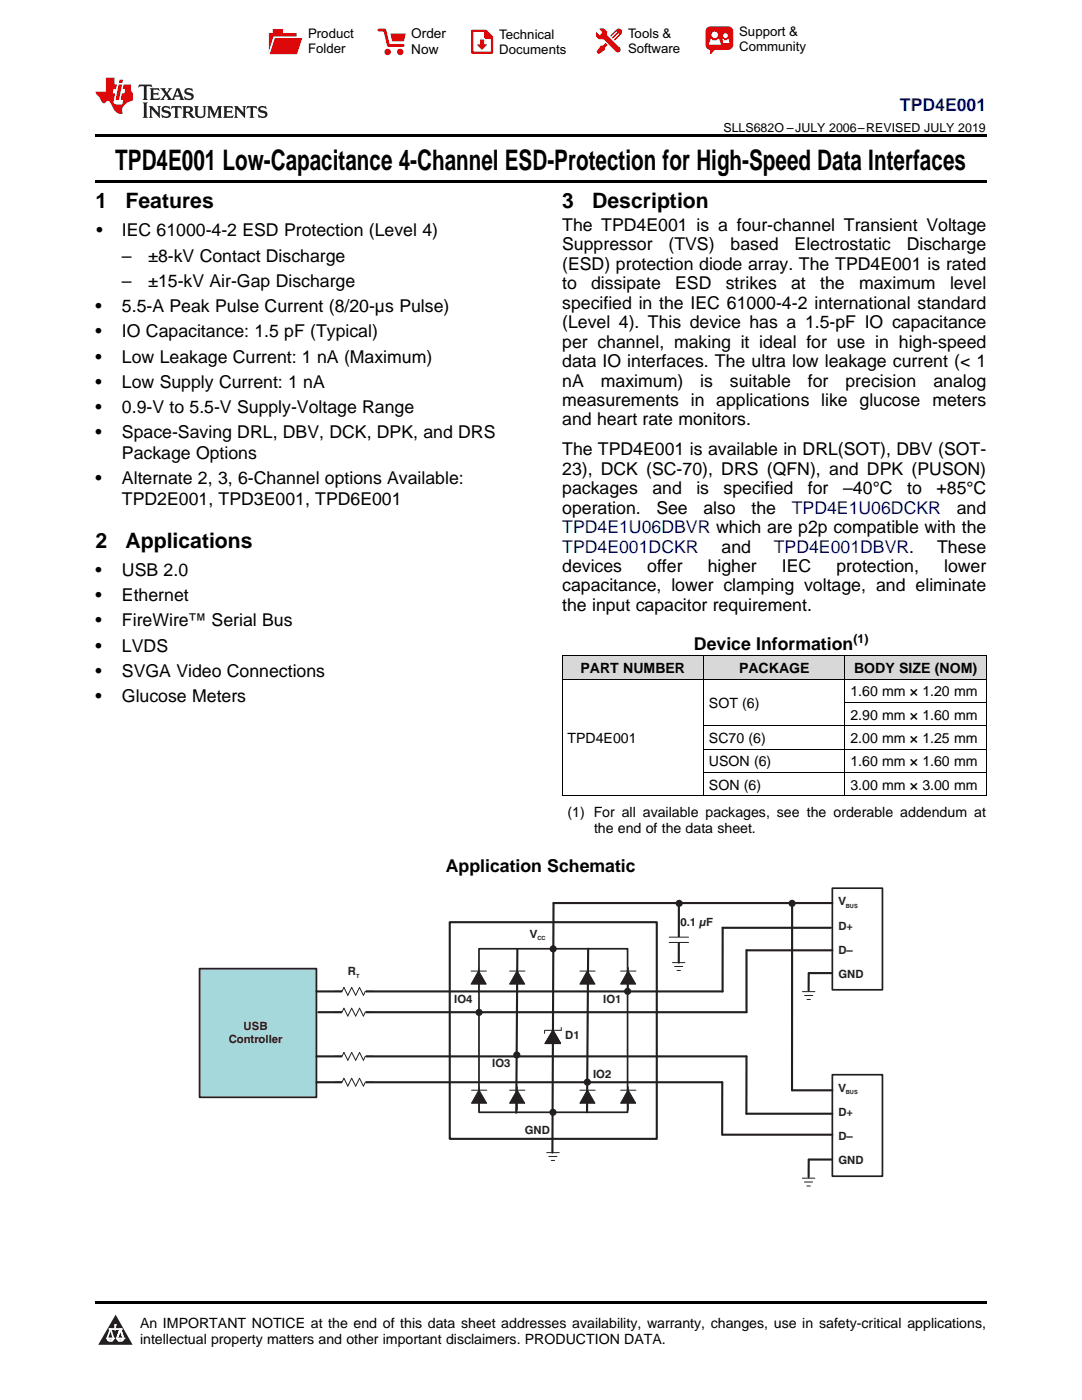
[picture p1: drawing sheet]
<svg xmlns="http://www.w3.org/2000/svg" width="216mm" height="279mm" viewBox="0 0 216 279" stroke-linecap="round" stroke-linejoin="round" font-family="sans-serif">
<g fill="#d8d8d8">
<path d="M112.2 130.9h28.2v4.7h-28.2z"/>
<path d="M140.4 130.9h28.2v4.7h-28.2z"/>
<path d="M168.6 130.9h28.2v4.7h-28.2z"/>
</g>
<path d="M23.1 262.4l3.4 6h-6.9z" fill="#231f20"/>
<path d="M21.4 267.1h1.2l-.3 .5h-.3a.55 .55 0 0 1-.6-.5z" fill-rule="evenodd" fill="#fff"/>
<path d="M21.4 267.1h1.2l-.3 .5h-.3a.55 .55 0 0 1-.6-.5z" fill="none" stroke="#231f20" stroke-width=".34"/>
<path d="M21.4 267.1l1.2 .1-.3 .4h-.5z" fill="none" stroke="#fff" stroke-width=".34"/>
<path d="M23 265.3h.1" fill="none" stroke="#fff" stroke-width=".34"/>
<path d="M23 264.4v.9z" fill="#fff"/>
<path d="M23 264.4v.9z" fill="none" stroke="#fff" stroke-width=".34"/>
<circle cx="23" cy="264.4" r=".17" fill="#fff"/>
<path d="M21.9 265.2h.1" fill="none" stroke="#fff" stroke-width=".34"/>
<path d="M21.9 265.2h2.3z" fill="#fff"/>
<path d="M21.9 265.2h2.3z" fill="none" stroke="#fff" stroke-width=".34"/>
<circle cx="24.2" cy="265.2" r=".17" fill="#fff"/>
<path d="M23.3 267.1h.1" fill="none" stroke="#fff" stroke-width=".34"/>
<path d="M24 265.2l-.7 1.9z" fill="#fff"/>
<path d="M24 265.2l-.7 1.9z" fill="none" stroke="#fff" stroke-width=".34"/>
<path d="M24 265.2l.7 1.9z" fill="#fff"/>
<path d="M24 265.2l.7 1.9z" fill="none" stroke="#fff" stroke-width=".34"/>
<path d="M24.6 267.1h.1" fill="none" stroke="#fff" stroke-width=".34"/>
<circle cx="21.4" cy="267.1" r=".17" fill="#fff"/>
<path d="M22.1 265.2l-.7 1.9z" fill="#fff"/>
<path d="M22.1 265.2l-.7 1.9z" fill="none" stroke="#fff" stroke-width=".34"/>
<path d="M22.1 265.2l.5 1.9z" fill="#fff"/>
<path d="M22.1 265.2l.5 1.9z" fill="none" stroke="#fff" stroke-width=".34"/>
<circle cx="22.6" cy="267.1" r=".17" fill="#fff"/>
<path d="M23.4 267.1h1.3a.65 .65 0 0 1-.7 .5 .65 .65 0 0 1-.6-.5z" fill-rule="evenodd" fill="#fff"/>
<path d="M23.4 267.1h1.3a.65 .65 0 0 1-.7 .5 .65 .65 0 0 1-.6-.5z" fill="none" stroke="#231f20" stroke-width=".34"/>
<path d="M23.4 267.1h1.3l-.4 .5h-.6z" fill="none" stroke="#fff" stroke-width=".34"/>
<path d="M23.3 267.1h.1" fill="none" stroke="#fff" stroke-width=".34"/>
<circle cx="24.7" cy="267.1" r=".17" fill="#fff"/>
<path d="M19 259.7h177.8v.5h-177.8z" fill="#000"/>
<path d="M89.7 184h41.4v43.3h-41.4z" fill="none" stroke="#231f20" stroke-width=".42"/>
<path d="M95.6 189.3h29.6v32.7h-29.6z" fill="none" stroke="#231f20" stroke-width=".34"/>
<path d="M39.8 193.3h23.3v25.7h-23.3z" fill-rule="evenodd" fill="#a4d8db"/>
<path d="M39.8 193.3h23.3v25.7h-23.3z" fill="none" stroke="#231f20" stroke-width=".34"/>
<path d="M134.2 192.1h2.5M134.6 192.9h1.6M135.1 193.7h.7M109.1 230h2.5M109.5 230.8h1.6M110 231.6h.7" fill="none" stroke="#231f20" stroke-width=".2"/>
<path d="M110.3 205.5l1.6 2.7h-3.1z" fill="#231f20"/>
<path d="M108.7 205.7v.5M110.3 205.6l1.6 2.7h-3.1zM110.3 204.6v4.1M110.3 205.5l1.6 2.7h-3.1zM112 205.1v.5h-3.3" fill="none" stroke="#231f20" stroke-width=".2"/>
<path d="M95.6 217.5l1.5 2.7h-3z" fill="#231f20"/>
<path d="M94.1 217.6h3M95.6 217.5l1.5 2.7h-3zM95.6 216.9v4.7" fill="none" stroke="#231f20" stroke-width=".2"/>
<path d="M95.5 193.8l1.5 2.6h-3z" fill="#231f20"/>
<path d="M94 193.8h3.1M95.5 193.8l1.5 2.6h-3zM95.5 193.1v4.7" fill="none" stroke="#231f20" stroke-width=".2"/>
<path d="M125.3 217.5l1.5 2.7h-3z" fill="#231f20"/>
<path d="M123.8 217.6h3.1M125.3 217.5l1.5 2.7h-3zM125.4 216.9v4.7" fill="none" stroke="#231f20" stroke-width=".2"/>
<path d="M117.2 217.5l1.5 2.7h-3z" fill="#231f20"/>
<path d="M115.7 217.6h3.1M117.2 217.5l1.5 2.7h-3zM117.2 216.9v4.7" fill="none" stroke="#231f20" stroke-width=".2"/>
<path d="M103.2 217.5l1.5 2.7h-3z" fill="#231f20"/>
<path d="M101.7 217.6h3M103.2 217.5l1.5 2.7h-3zM103.2 216.9v4.7" fill="none" stroke="#231f20" stroke-width=".2"/>
<path d="M125.3 193.8l1.5 2.6h-3z" fill="#231f20"/>
<path d="M123.8 193.8h3.1M125.3 193.8l1.5 2.6h-3zM125.4 193.1v4.7" fill="none" stroke="#231f20" stroke-width=".2"/>
<path d="M117.2 193.8l1.5 2.6h-3z" fill="#231f20"/>
<path d="M115.7 193.8h3.1M117.2 193.8l1.5 2.6h-3zM117.2 193.1v4.7" fill="none" stroke="#231f20" stroke-width=".2"/>
<path d="M103.2 193.8l1.5 2.6h-3z" fill="#231f20"/>
<path d="M101.7 193.8h3M103.2 193.8l1.5 2.6h-3zM103.2 193.1v4.7M160.1 197.9h2.5M160.5 198.7h1.7M161 199.5h.7M160.1 235.1h2.5M160.5 235.9h1.6M161 236.7h.7" fill="none" stroke="#231f20" stroke-width=".2"/>
<g fill="none" stroke="#231f20" stroke-width=".42">
<path d="M103.2 189.4l-.2 32.7M117.4 189.3l-.3 32.7M135.5 180.3l-.1 11.8M144.2 185.2h21.6M144.2 185.2v12.7h-81.1M158.1 180.2l-.1 37.4h8.1M166 194.2h-4.6v3.5M166.1 189.7h-17.1v12.3h-85.5M166.1 180.2h-55.7l-.2 49.8M63.1 216h81v10.5M63.1 210.8h85.9M149 210.8l-.1 11.5h17.2"/>
<path d="M144.2 226.5h21.9M165.9 231.4h-4.5v3.5"/>
</g>
<path d="M166.1 177.3h10v20.2h-10zM166.1 214.5h10v20.2h-10z" fill="none" stroke="#231f20" stroke-width=".34"/>
<circle cx="110.3" cy="222" r=".57" fill="#231f20"/>
<circle cx="110.3" cy="222" r=".57" fill="none" stroke="#231f20" stroke-width=".27"/>
<circle cx="117.2" cy="216" r=".58" fill="#231f20"/>
<circle cx="117.2" cy="216" r=".58" fill="none" stroke="#231f20" stroke-width=".27"/>
<circle cx="125.2" cy="197.8" r=".57" fill="#231f20"/>
<circle cx="125.2" cy="197.8" r=".57" fill="none" stroke="#231f20" stroke-width=".27"/>
<circle cx="103.1" cy="210.5" r=".58" fill="#231f20"/>
<circle cx="103.1" cy="210.5" r=".58" fill="none" stroke="#231f20" stroke-width=".27"/>
<circle cx="110.4" cy="189.4" r=".57" fill="#231f20"/>
<circle cx="110.4" cy="189.4" r=".57" fill="none" stroke="#231f20" stroke-width=".27"/>
<circle cx="95.6" cy="202.1" r=".57" fill="#231f20"/>
<circle cx="95.6" cy="202.1" r=".57" fill="none" stroke="#231f20" stroke-width=".27"/>
<circle cx="117.3" cy="195.4" r=".57" fill="#231f20"/>
<circle cx="117.3" cy="195.4" r=".57" fill="none" stroke="#231f20" stroke-width=".27"/>
<circle cx="135.5" cy="180.3" r=".57" fill="#231f20"/>
<circle cx="135.5" cy="180.3" r=".57" fill="none" stroke="#231f20" stroke-width=".27"/>
<circle cx="158.1" cy="180.3" r=".57" fill="#231f20"/>
<circle cx="158.1" cy="180.3" r=".57" fill="none" stroke="#231f20" stroke-width=".27"/>
<path d="M68.2 197.1h4.7v1.6h-4.7z" fill-rule="evenodd" fill="#fff"/>
<path d="M66.7 197.8h1.5l.4-.7 .8 1.5 .8-1.5 .8 1.5 .7-1.5 .8 1.5 .4-.8h1.5" fill="none" stroke="#231f20" stroke-width=".2"/>
<path d="M68.2 210.1h4.7v1.5h-4.7z" fill-rule="evenodd" fill="#fff"/>
<path d="M66.7 210.8h1.5l.4-.8 .8 1.6 .8-1.6 .8 1.6 .7-1.6 .8 1.6 .4-.8h1.5" fill="none" stroke="#231f20" stroke-width=".2"/>
<path d="M68.2 201.3h4.7v1.5h-4.7z" fill-rule="evenodd" fill="#fff"/>
<path d="M66.7 202h1.5l.4-.8 .8 1.6 .8-1.6 .8 1.6 .7-1.6 .8 1.6 .4-.8h1.5" fill="none" stroke="#231f20" stroke-width=".2"/>
<path d="M68.2 215.2h4.7v1.6h-4.7z" fill-rule="evenodd" fill="#fff"/>
<path d="M66.7 216h1.5l.4-.8 .8 1.6 .8-1.6 .8 1.6 .7-1.6 .8 1.6 .4-.8h1.5" fill="none" stroke="#231f20" stroke-width=".2"/>
<path d="M134.3 187h2.2v1h-2.2z" fill-rule="evenodd" fill="#fff"/>
<path d="M133.5 187h3.9M133.5 188.1h3.9" fill="none" stroke="#231f20" stroke-width=".2"/>
<path d="M112.2 135.5h84.6M112.2 130.9h84.6M112.2 130.9v28M140.4 130.9v28M168.6 130.9v28M196.8 130.9v28M112.2 158.8h84.6M140.4 154.1h56.4M140.4 149.5h56.4M140.4 144.8h56.4M168.6 140.2h28.2" fill="none" stroke="#000" stroke-width=".2"/>
<path d="M19 35.9h177.8v.5h-177.8zM19 26.8h177.8v.6h-177.8zM112.2 158.8l.1 .1zM168.5 158.8l.1 .1zM196.7 158.8l.1 .1z" fill="#000"/>
<path d="M27.7 16.9l-.1 .6 .6-.3h.5v.2v2.2l-.2 .4h1l-.2-.4v-2.2v-.2h.5l.6 .3-.2-.6zM29.9 17.6l.2 .4v1.6l-.2 .4h1.9l.1-.6a1.09 1.09 0 0 1-1.3 .1v-.6h.6l.4 .2v-.7l-.2 .2h-.8v-.6l.2-.1a1.01 1.01 0 0 1 1 .3l-.1-.6zM32 17.6l.9 1.2-1 1.2h.9l-.2-.3 .5-.7 .5 .7-.3 .3h1.7l-.2-.3 .1-.4h1l.1 .4-.2 .3h1l-.3-.4-.7-2h-.5l-1 2.2-.8-1.1 .9-1.1h-.9l.2 .2-.4 .7-.4-.7 .2-.2zM35.4 18l.4 1h-.8zM37 17.7a.66 .66 0 0 0-.2 .8 .66 .66 0 0 0 .6 .4l.7 .2 .1 .2a.8 .8 0 0 1-.7 .4 .8 .8 0 0 1-.7-.5l.1 .8 .2-.2a.94 .94 0 0 0 1.1 .1 .94 .94 0 0 0 .4-.9 1.48 1.48 0 0 0-1.3-.6v-.4a1.1 1.1 0 0 1 1.2 .2l-.2-.6-.2 .1-.5-.1zM28.5 20.4l.2 .4v2.3l-.2 .4h1l-.2-.4v-2.3l.2-.4zM29.7 21.2l.2 .4v1.5l-.2 .4h.8l-.3-.4 .1-1.3 1.6 1.8v-2l.2-.4h-.7l.2 .2v1.1l-1.2-1.3zM32.5 21.3a.66 .66 0 0 0-.2 .8 .66 .66 0 0 0 .6 .4l.6 .2 .2 .2a.8 .8 0 0 1-.8 .4 .8 .8 0 0 1-.7-.5l.2 .7 .2-.1a.94 .94 0 0 0 1 .1 .94 .94 0 0 0 .5-1 1.47 1.47 0 0 0-1.3-.6l-.1-.3a1.1 1.1 0 0 1 1.3 .2l-.2-.6-.2 .1-.5-.2zM34.3 21.2l-.2 .6a.64 .64 0 0 1 .8-.3v1.6l-.2 .4h1l-.3-.4 .1-1.6a.66 .66 0 0 1 .8 .3l-.2-.6zM36.3 21.2l.3 .4v1.5l-.3 .4h1l-.2-.2v-.7h.5l.1 .1a.8 .8 0 0 0 1.2 .7l-1-1a.62 .62 0 0 0 .6-.5 .62 .62 0 0 0-.6-.7zM37.1 21.5h.1a.48 .48 0 0 1 .6 0 .48 .48 0 0 1 .1 .6l-.2 .1-.6 .1zM38.7 21.2l.2 .2a2.29 2.29 0 0 0 .4 2 1.05 1.05 0 0 0 1.7-.7v-1.3l.2-.2h-.8l.2 .4v1.1a.61 .61 0 0 1-.6 .6 .61 .61 0 0 1-.6-.6v-1.1l.3-.4zM41.3 21.2l.3 .4v1.5l-.3 .4h.8l-.2-.4v-1.4l.8 1.9 .9-1.9v1.4l-.2 .4h.9l-.2-.4v-1.5l.2-.4h-.8l-.7 1.5-.6-1.5zM44.5 21.2l.2 .4v1.5l-.2 .4h1.9l.2-.6a1.1 1.1 0 0 1-1.4 .2v-.7h.6l.4 .2v-.6l-.2 .1-.8 .1v-.6l.2-.1a1.02 1.02 0 0 1 1.1 .2l-.2-.5zM46.7 21.2l.2 .4v1.5l-.2 .4h.8l-.3-.4 .1-1.3 1.6 1.8v-2l.2-.4h-.7l.2 .2v1.1l-1.2-1.3zM49.3 21.2l-.1 .6a.64 .64 0 0 1 .8-.3v1.6l-.3 .4h1l-.2-.4v-1.6a.66 .66 0 0 1 .8 .3l-.1-.6zM51.7 21.3a.66 .66 0 0 0-.2 .7 .66 .66 0 0 0 .7 .5l.6 .2 .1 .2a.8 .8 0 0 1-.7 .4 .8 .8 0 0 1-.7-.5l.1 .7 .2-.1a.94 .94 0 0 0 1.1 .1 .94 .94 0 0 0 .4-1 1.48 1.48 0 0 0-1.2-.6l-.1-.3a1.1 1.1 0 0 1 1.2 .2l-.2-.6-.1 .1-.6-.2z" fill="#231f20"/>
<path d="M21.1 15.5v2.8h-2v.4l.9 .9a.96 .96 0 0 0 1 1 .59 .59 0 0 1 .5-.4 .59 .59 0 0 1 .5 .3l.4 .8a1.61 1.61 0 0 0 2.1 1.3 1.63 1.63 0 0 1 1.1-2.2l.9-.3v-1.5a1.6 1.6 0 0 1-.4-1.7h-1.4l-.2 .9h.5l-.2 .8h-.5l-.2 1v.3h.5l-.2 .9h-.7a.74 .74 0 0 1-1-.6l.3-1.6h-.5l.2-.8h.5l.1-.9h-.4v-1.4zM23.7 16.9l-.7 3h.8l.6-3zM23.8 15.9l-.1 .7h.7l.2-.7z" fill="#ee1d23"/>
<g fill="#d60000">
<path d="M54.4 5.8h2v.8h2.8v4.2h-5.5v-4.2h.7z" fill-rule="evenodd"/>
<path d="M54.7 7.5h5.6l-1 3.3h-5.6z" fill-rule="evenodd"/>
</g>
<path d="M54.6 7.4h5.8l-.1 .1h-5.5l-1.1 3.3z" fill-rule="evenodd" fill="#fff"/>
<path d="M54.6 7.4h5.8l-.1 .1h-5.5l-1.1 3.3z" fill="none" stroke="#fff" stroke-width=".2"/>
<path d="M75.6 6h1.2l.7 3.1h3" fill="none" stroke="#d60000" stroke-width=".56"/>
<g fill="#d60000">
<path d="M77.9 6.7h3.1l-.4 1.5h-2.3z" fill-rule="evenodd"/>
<circle cx="77.3" cy="10.4" r=".64"/>
<circle cx="79.9" cy="10.4" r=".64"/>
</g>
<path d="M94.2 6.2h2.7l1.3 1.2v3.1h-4z" fill="none" stroke="#d60000" stroke-width=".44"/>
<g fill="#d60000">
<path d="M95.8 7.9h.8v1h.6l-1 1.1-1-1v-.1h.6z" fill-rule="evenodd"/>
<path d="M96.6 6.2h.3l1.3 1.2v.4h-1.3l-.3-.4z" fill-rule="evenodd"/>
<path d="M119.6 5.7h.9l.6 .6 .1 .7 2.5 2.5-.8 .8-2.3-2.3-1.1-.2-.6-.6v-.8l.7 .6 .5-.4v-.2l-.4-.5z" fill-rule="evenodd"/>
<path d="M119.9 9.1h.4l.5-.5 .4 .4-.5 .5v.4l-1.2 .9-.5-.5z" fill-rule="evenodd"/>
<path d="M123 5.9a.67 .67 0 0 1 .9 0 .67 .67 0 0 1 0 .9z" fill-rule="evenodd"/>
<path d="M123 5.9l.9 .9-1.2 1.2h-.2l.1-.2 .9-.9 .1-.2h-.3l-.9 1h-.2v-.2l.9-1 .1-.2h-.3l-.9 1h-.2v-.2z" fill-rule="evenodd"/>
<circle cx="123.3" cy="9.9" r=".54"/>
</g>
<path d="M121.1 6.3l-.1 .7" fill="none" stroke="#d60000" stroke-width=".2"/>
<g fill="#d60000">
<path d="M141.1 5.5l.6-.2h3.6a.95 .95 0 0 1 1 .9v2.8a.95 .95 0 0 1-1 .9h-3.6a.95 .95 0 0 1-.9-.9v-2.8z" fill-rule="evenodd"/>
<path d="M141.7 9.9h.9l-.7 .9h-.2z" fill-rule="evenodd"/>
</g>
<g fill="#fff">
<path d="M144.3 8.6h1.3z"/>
<path d="M141.8 7.8h.3l.1 .2h.8l.2-.2h.3l.4 1.1h-2.5z" fill-rule="evenodd"/>
<path d="M144.2 7.8h.2l.2 .2h.4l.2-.2h.2l.2 .8h-1.3z" fill-rule="evenodd"/>
<circle cx="142.6" cy="6.9" r=".65"/>
<circle cx="144.8" cy="7.1" r=".48"/>
</g>
<text font-size="5.6" x="23" y="33.9">TPD4E001 Low-Capacitance 4-Channel ESD-Protection for High-Speed Data Interfaces</text>
<g font-size="4.2">
<text x="19" y="41.5">1</text>
<text x="25" y="41.5">Features</text>
<text x="112.2" y="41.5">3</text>
<text x="118.2" y="41.5">Description</text>
<text x="19" y="109.3">2</text>
<text x="25" y="109.3">Applications</text>
</g>
<text font-size="3.5" fill="#00f" x="179.6" y="22.2">TPD4E001</text>
<g font-size="3.5">
<text x="19.2" y="47.2">•</text>
<text x="24.3" y="47.2">IEC 61000-4-2 ESD Protection (Level 4)</text>
<text x="112.2" y="46.1">The TPD4E001 is a four-channel Transient Voltage</text>
<text x="24.3" y="52.2">–</text>
<text x="29.6" y="52.2">±8-kV Contact Discharge</text>
<text x="112.2" y="50">Suppressor</text>
<text x="112.2" y="53.9">(ESD) protection diode array. The TPD4E001 is rated</text>
<text x="133.4" y="50">(TVS)</text>
<text x="145.8" y="50">based</text>
<text x="158.6" y="50">Electrostatic</text>
<text x="180.9" y="50">Discharge</text>
<text x="24.3" y="57.3">–</text>
<text x="29.6" y="57.3">±15-kV Air-Gap Discharge</text>
<text x="112.2" y="57.7">to</text>
<text x="117.9" y="57.7">dissipate</text>
<text x="134.7" y="57.7">ESD</text>
<text x="144.8" y="57.7">strikes</text>
<text x="157.9" y="57.7">at</text>
<text x="163.7" y="57.7">the</text>
<text x="171.4" y="57.7">maximum</text>
<text x="189.6" y="57.7">level</text>
<text x="19" y="62.3">•</text>
<text x="24.3" y="62.3">5.5-A Peak Pulse Current (8/20-µs Pulse)</text>
<text x="112.2" y="61.6">specified in the IEC 61000-4-2 international standard</text>
<text x="112.2" y="65.5">(Level 4). This device has a 1.5-pF IO capacitance</text>
<text x="19" y="67.3">•</text>
<text x="24.3" y="67.3">IO Capacitance: 1.5 pF (Typical)</text>
<text x="112.2" y="69.4">per channel, making it ideal for use in high-speed</text>
<text x="19" y="72.4">•</text>
<text x="19" y="77.4">•</text>
<text x="24.3" y="72.4">Low Leakage Current: 1 nA (Maximum)</text>
<text x="24.3" y="77.4">Low Supply Current: 1 nA</text>
<text x="112.2" y="73.3">data IO interfaces. The ultra low leakage current (&lt; 1</text>
<text x="112.2" y="77.2">nA</text>
<text x="119.9" y="77.2">maximum)</text>
<text x="139.7" y="77.2">is</text>
<text x="145.7" y="77.2">suitable</text>
<text x="161.2" y="77.2">for</text>
<text x="168.7" y="77.2">precision</text>
<text x="186.2" y="77.2">analog</text>
<text x="19" y="82.4">•</text>
<text x="24.3" y="82.4">0.9-V to 5.5-V Supply-Voltage Range</text>
<text x="112.2" y="81">measurements in applications like glucose meters</text>
<text x="19" y="87.4">•</text>
<text x="24.3" y="87.4">Space-Saving DRL, DBV, DCK, DPK, and DRS</text>
<text x="112.2" y="84.9">and heart rate monitors.</text>
<text x="24.3" y="91.6">Package Options</text>
<text x="112.2" y="90.9">The TPD4E001 is available in DRL(SOT), DBV (SOT-</text>
<text x="112.2" y="94.8">23), DCK (SC-70), DRS (QFN), and DPK (PUSON)</text>
<text x="19" y="96.6">•</text>
<text x="24.3" y="96.6">Alternate 2, 3, 6-Channel options Available:</text>
<text x="24.3" y="100.9">TPD2E001, TPD3E001, TPD6E001</text>
<text x="112.2" y="98.6">packages</text>
<text x="130.2" y="98.6">and</text>
<text x="139" y="98.6">is</text>
<text x="144.4" y="98.6">specified</text>
<text x="161.2" y="98.6">for</text>
<text x="168.2" y="98.6">–40°C</text>
<text x="181" y="98.6">to</text>
<text x="186.9" y="98.6">+85°C</text>
<text x="112.2" y="102.5">operation.</text>
<text x="131" y="102.5">See</text>
<text x="140.3" y="102.5">also</text>
<text x="150" y="102.5">the</text>
<text x="190.9" y="102.5">and</text>
<text x="144" y="110.3">and</text>
<text x="187" y="110.3">These</text>
<text x="19" y="115">•</text>
<text x="24.3" y="115">USB 2.0</text>
<text x="112.2" y="114.2">devices</text>
<text x="112.2" y="118">capacitance, lower clamping voltage, and eliminate</text>
<text x="129.2" y="114.2">offer</text>
<text x="141.2" y="114.2">higher</text>
<text x="156" y="114.2">IEC</text>
<text x="166.9" y="114.2">protection,</text>
<text x="188.4" y="114.2">lower</text>
<text x="19" y="120">•</text>
<text x="19" y="125">•</text>
<text x="24.3" y="120">Ethernet</text>
<text x="24.3" y="125">FireWire™ Serial Bus</text>
<text x="112.2" y="121.9">the input capacitor requirement.</text>
<text x="19" y="130">•</text>
<text x="24.3" y="130">LVDS</text>
<text x="138.5" y="129.6">Device Information</text>
<text x="19" y="135">•</text>
<text x="24.3" y="135">SVGA Video Connections</text>
<text x="19" y="140.1">•</text>
<text x="24.3" y="140.1">Glucose Meters</text>
<text x="89" y="174">Application Schematic</text>
</g>
<g font-size="3.5" fill="#0000c8">
<text x="112.2" y="106.4">TPD4E1U06DBVR which are p2p compatible with the</text>
<text x="158" y="102.5">TPD4E1U06DCKR</text>
<text x="112.2" y="110.3">TPD4E001DCKR</text>
<text x="154.4" y="110.3">TPD4E001DBVR.</text>
</g>
<g font-size="2.8">
<text x="115.8" y="134.3">PART NUMBER</text>
<text x="147.5" y="134.3">PACKAGE</text>
<text x="170.4" y="134.3">BODY SIZE (NOM)</text>
<text x="141.5" y="141.3">SOT (6)</text>
<text x="169.7" y="139">1.60 mm × 1.20 mm</text>
<text x="169.7" y="143.6">2.90 mm × 1.60 mm</text>
<text x="113.2" y="148.3">TPD4E001</text>
<text x="141.5" y="148.3">SC70 (6)</text>
<text x="169.7" y="148.3">2.00 mm × 1.25 mm</text>
<text x="141.5" y="152.9">USON (6)</text>
<text x="169.7" y="152.9">1.60 mm × 1.60 mm</text>
<text x="141.5" y="157.6">SON (6)</text>
<text x="169.7" y="157.6">3.00 mm × 3.00 mm</text>
<text x="113.2" y="163.1">(1) For all available packages, see the orderable addendum at</text>
<text x="118.5" y="166.3">the end of the data sheet.</text>
<text x="27.9" y="265">An IMPORTANT NOTICE at the end of this data sheet addresses availability, warranty, changes, use in safety-critical applications,</text>
<text x="27.9" y="268.2">intellectual property matters and other important disclaimers. PRODUCTION DATA.</text>
</g>
<g font-size="2.7">
<text x="82.1" y="7.7">Order</text>
<text x="82.1" y="10.7">Now</text>
</g>
<g font-size="2.6">
<text x="61.5" y="7.6">Product</text>
<text x="61.5" y="10.6">Folder</text>
<text x="99.6" y="7.8">Technical</text>
<text x="99.6" y="10.8">Documents</text>
<text x="125.3" y="7.6">Tools &amp;</text>
<text x="125.3" y="10.6">Software</text>
<text x="147.5" y="7.2">Support &amp;</text>
<text x="147.5" y="10.2">Community</text>
</g>
<g font-size="2.5">
<text x="144.4" y="26.3">SLLS682O –JULY 2006–REVISED JULY 2019</text>
<text x="170.3" y="128.2">(1)</text>
</g>
<g font-size="2.3" fill="#231f20">
<text x="135.8" y="184.8">0.1 µF</text>
<text x="167.3" y="180.7">V</text>
<text x="167.3" y="185.5">D+</text>
<text x="105.7" y="187.2">V</text>
<text x="167.3" y="190.3">D–</text>
<text x="69.4" y="194.7">R</text>
<text x="167.3" y="195.2">GND</text>
<text x="90.6" y="200.2">IO4</text>
<text x="120.4" y="200.2">IO1</text>
<text x="45.6" y="208.2">Controller</text>
<text x="48.6" y="205.5">USB</text>
<text x="112.8" y="207.4">D1</text>
<text x="98.2" y="213">IO3</text>
<text x="118.4" y="215.1">IO2</text>
<text x="167.3" y="217.9">V</text>
<text x="104.7" y="226.3">GND</text>
<text x="167.3" y="222.7">D+</text>
<text x="167.3" y="227.6">D–</text>
<text x="167.3" y="232.4">GND</text>
</g>
<g font-size="1.1" fill="#231f20">
<text x="168.8" y="181.1">BUS</text>
<text x="107.2" y="187.7">CC</text>
<text x="71" y="195.1">T</text>
<text x="168.8" y="218.3">BUS</text>
</g>
</svg>
